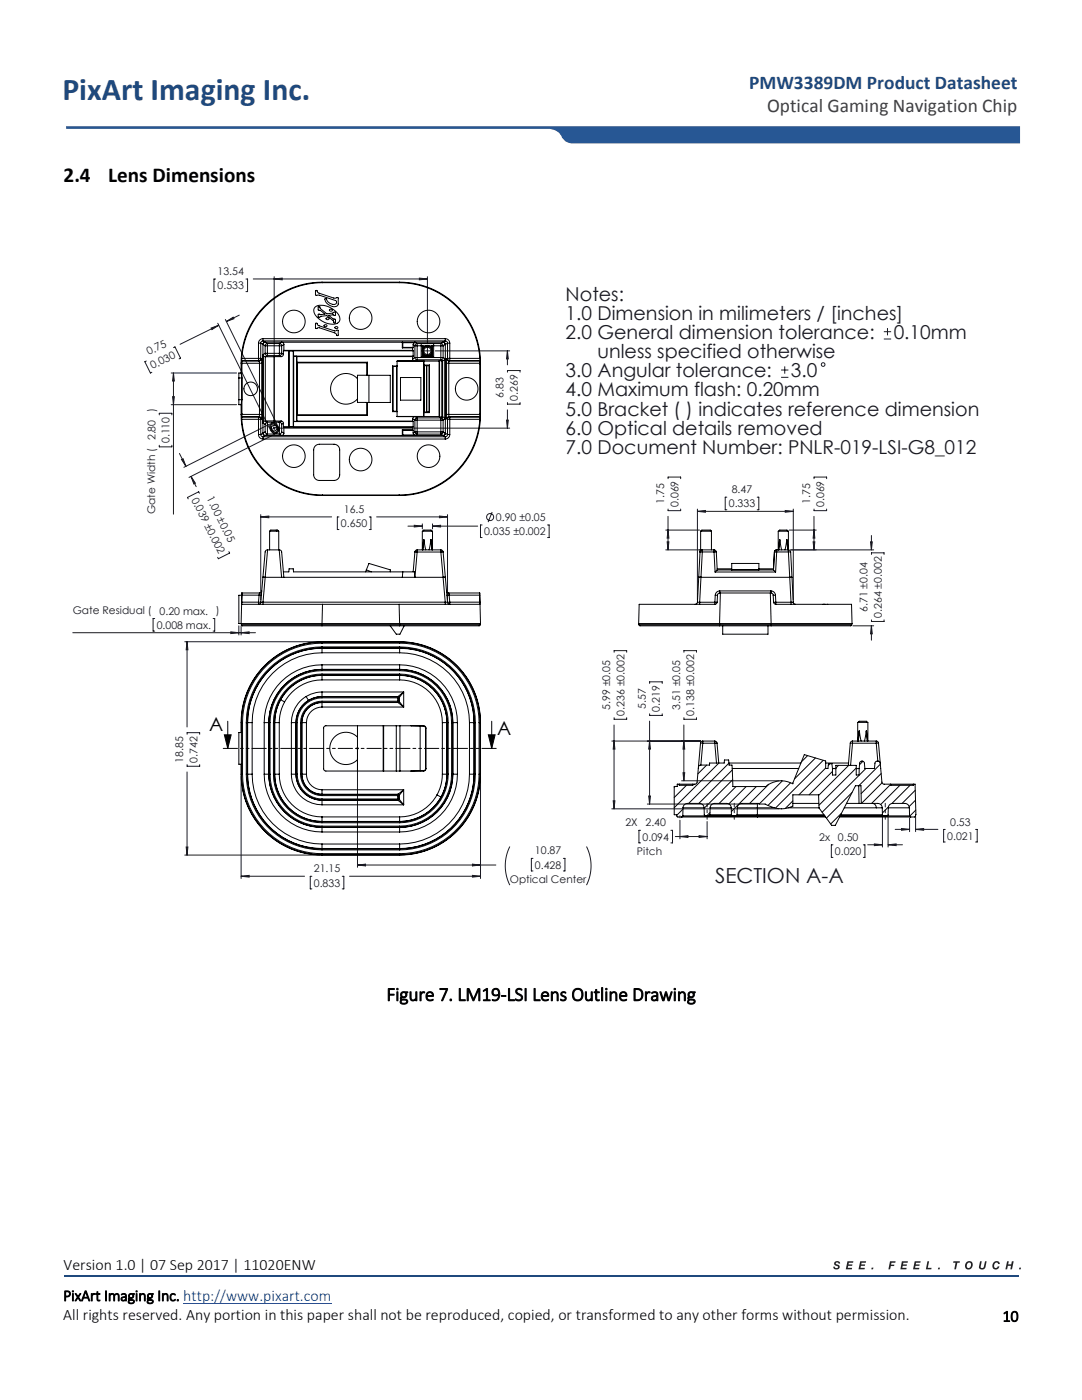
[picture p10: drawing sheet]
<svg xmlns="http://www.w3.org/2000/svg" width="216mm" height="279mm" viewBox="0 0 216 279" stroke-linecap="round" stroke-linejoin="round" font-family="sans-serif">
<g fill="#242021">
<path d="M166.6 251.9l.3-.2a.55 .55 0 0 1 .7 .5h-.3a.25 .25 0 0 0-.2-.3 .25 .25 0 0 0-.3 .2 .25 .25 0 0 0 .3 .3 .53 .53 0 0 1 .4 .7 .53 .53 0 0 1-.8 .2l-.4-.3v-.2h.3a.27 .27 0 0 0 .3 .3 .27 .27 0 0 0 .1-.4l-.4-.2a.43 .43 0 0 1 0-.6z"/>
<path d="M169.1 251.7h1.2l-.1 .3h-.8l-.1 .3h.8l-.1 .3h-.8v.4h.8v.3h-1.2z"/>
<path d="M171.6 251.7h1.2v.3h-.9v.3h.7v.3h-.8l-.1 .4h.9l-.1 .3h-1.2z"/>
<path d="M173.9 253h.4l-.1 .3h-.3z"/>
<path d="M177.6 251.7h1.1l-.1 .3h-.7l-.1 .4h.7l-.1 .3h-.6l-.2 .6h-.3z"/>
<path d="M180 251.7h1.2l-.1 .3h-.8l-.1 .3h.8l-.1 .3h-.8l-.1 .4h.9l-.1 .3h-1.1z"/>
<path d="M182.5 251.7h1.2l-.1 .3h-.8l-.1 .3h.8v.3h-.8l-.1 .4h.9l-.1 .3h-1.2z"/>
<path d="M185.1 251.7h.3l-.3 1.3h.8l-.1 .3h-1.1z"/>
<path d="M187.2 253h.4l-.1 .3h-.4z"/>
<path d="M190.2 251.7h1.3v.3h-.5l-.2 1.3h-.4l.3-1.3h-.5z"/>
<path d="M195.6 251.7h.3l-.2 1a.33 .33 0 0 0 .3 .4 .33 .33 0 0 0 .3-.4l.3-1h.3l-.2 .9a.66 .66 0 0 1-.7 .8 .66 .66 0 0 1-.6-.8z"/>
<path d="M198.4 251.8a.66 .66 0 0 1 .7-.1 .66 .66 0 0 1 .4 .6h-.4a.44 .44 0 0 0-.5-.2 .44 .44 0 0 0-.2 .5 .36 .36 0 0 0 .3 .5 .36 .36 0 0 0 .4-.4h.3a.74 .74 0 0 1-1 .6 .74 .74 0 0 1-.2-1.2z"/>
<path d="M201 251.7h.3l-.1 .6h.6l.1-.6h.4l-.4 1.6h-.3l.1-.7h-.6l-.1 .7h-.4z"/>
<path d="M203.4 253h.3v.3h-.4z"/>
<path d="M192.9 251.8a.78 .78 0 0 1 1.1 .2 .78 .78 0 0 1-.1 1.1 .78 .78 0 0 1-1.2 0 .78 .78 0 0 1 .1-1.1zM193.1 252.1l-.1 .2a.46 .46 0 0 0 .2 .8 .46 .46 0 0 0 .5-.6v-.3a.37 .37 0 0 0-.6-.1z"/>
</g>
<path d="M12.8 254.8h190.5" fill="none" stroke="#1f497d" stroke-width=".36"/>
<path d="M36.6 260.1h29.5" fill="none" stroke="#00f" stroke-width=".2"/>
<path d="M13.2 25.3h190.3v3.3h-89.2a2.83 2.83 0 0 1-2.6-2 3.1 3.1 0 0 0-2.2-.9h-96.3z" fill="#275794"/>
<g fill="none" stroke="#191924" stroke-width=".2">
<path d="M43 55.7h-.3v2.5h.3M49.1 55.7h.3v2.5h-.3M50.5 55.7h34.8M54.7 55.7l1.6-.2v.3zM54.7 55.2v29.8M83.7 55.5l1.6 .2-1.6 .1zM85.3 55.2v13.2M29.2 72.1l-.3 .1 1.1 2.2 .3-.1M34.2 74.4h13M34.4 79.2h.4l-.2 1.6zM34.6 74.4v28.2M34.6 74.4l.2 1.6h-.4z"/>
<path d="M34.6 69.4l.3-.2 1.1 2.3-.3 .1M42.1 65.5l1.5-.6-1.3 .9zM43.4 64.5l10.4 20.9M43.6 64.9l-7.7 3.8M45 63.8l10.3 20.9M45.2 64.2l1.3-.9 .2 .3zM47.7 62.9l-2.5 1.3M84.2 70h2.2M85.3 68.9v2.3M86.9 70h14.8M101.2 70v2.8M101.2 70l.2 1.6h-.3z"/>
<path d="M101.3 74.3v-.3h2.5v.3M155.9 75.3h1.4M155.9 73.8h1.4M156.6 73.1v1.5M176.4 67.7h1.4M176.4 66.2h1.4M177.1 65.5v1.4M31.8 82.8v-.3h2.5v.3M31.8 88.9v.3h2.5v-.3M34.2 80.8h13M35.8 90.5l1.3 2.6M36.2 91.7l.3-.2 .6 1.6z"/>
<path d="M38.1 95.1l1 2M38.1 95.1l.9 1.3-.3 .2zM39.8 98.4l-.2-.3-2.2 1.2 .2 .3M53.8 84.6l-17.1 8.7M54.5 85.4h.4M54.5 85.3l.4 .3M54.7 85.2v.5M54.8 86.7l-17.1 8.6M54.9 85.3l-.4 .3M55.2 85.4h46.5M101.1 83.8h.3l-.2 1.6zM101.2 81.8v3.6"/>
<path d="M101.3 80.3v.4h2.5v-.4M133.3 95.5v-.3h2.5v.3M145 99.2h-.3v2.5h.3M151.1 99.2h.3v2.5h-.3M162.4 95.5v-.3h2.5v.3M45.7 110.1l.1 .3-2.2 1.1-.2-.3M52 103.2l1.6-.2v.3zM52 103.2h14.2M52 102.7v17M67.6 103.2h-.3v2.5h.3M73.7 103.2h.3v2.5h-.3M75.2 103.2h14.1"/>
<path d="M81.4 105h2.9M82.7 104.8l1.6 .2-1.6 .2zM84.3 104.5v1.1M86.3 105l1.6-.2v.4zM86.3 104.5v1.1M86.3 105h9M87.7 103l1.6 .2-1.6 .1zM89.3 102.7v17M96.2 104.8h-.3v2.5h.3M98.2 102.2l-.8 2M109.3 104.8h.3v2.5h-.3M132.8 109.7h6.9"/>
<path d="M132.8 105.8h6.8M133.1 108.1h.4l-.2 1.6zM133.3 103.1v6.6M133.3 105.8l.2 1.6h-.4zM133.3 101.6v.3h2.5v-.3M139.2 102.1l1.6-.2v.3zM139.2 101.6v18.1M139.2 102.1h19.1M156.7 101.9l1.6 .2-1.6 .1zM157.5 105.8h5.4M157.8 109.7h16.5M158.3 101.6v18.1"/>
<path d="M162.2 108.1h.4l-.2 1.6zM162.4 105.8l.2 1.6h-.4zM162.4 103.1v6.6M162.4 101.6v.3h2.5v-.3M173.7 108.1h.4l-.2 1.6zM173.9 106.9v2.8M173.9 110.6v-.3h2.5v.3M14.5 126.3h36.5M30.9 123.4h-.4v2.6h.4M36.9 128.1h26.9M37.3 128.1v17M37.3 128.1l.2 1.6h-.3z"/>
<path d="M42.5 123.4h.3v2.6h-.3M46.1 126.1l1.6 .2-1.6 .1zM47.7 124.9v1.8M48.1 124.9v1.8M48.1 126.3l1.6-.2v.3zM122.5 130.2v-.4h2.5v.4M129.6 136.4v-.3h2.5v.3M136.5 130.2v-.4h2.5v.4M170.2 124.9h4.1M173.9 124.9v2.9M173.9 124.9l.2 1.6h-.4zM173.9 123.7v.3h2.5v-.3"/>
<path d="M37.3 154.1v16.5M37.3 146.5v-.3h2.5v.3M37.3 152.6v.3h2.5v-.3M48.1 155v20.3M71.1 149.4h.5M71.2 149.2l.3 .3M71.3 149.1v.5M71.3 149.8v23.3M71.5 149.2l-.3 .3M95.9 155v20.3M122.1 147.9h17.7M122.4 159.8h.3l-.2 1.6z"/>
<path d="M122.5 144.7v16.7M122.5 147.9l.2 1.6h-.3zM122.5 143.2v.3h2.5v-.3M129.4 158.9h.4l-.2 1.6zM129.6 143.9v16.6M129.6 147.9l.2 1.6h-.4zM129.6 142.5v.3h2.5v-.3M136 155.8h19.4M136.3 154.2h.3l-.1 1.6zM136.5 144.7v11.1M136.5 147.9l.1 1.6h-.3zM136.5 143.2v.3h2.5v-.3"/>
<path d="M36.9 170.6h26.9M37.2 169h.3l-.2 1.6zM48.1 174.9h12.7M48.1 174.9l1.6-.2v.3zM62.2 174.9h-.3v2.5h.3M68.3 174.9h.3v2.5h-.3M69.7 174.9h26.2M71.3 172.6h27.6M71.3 172.6l1.6-.1v.3zM94.3 174.7l1.6 .2-1.6 .1zM94.3 172.5l1.6 .1-1.6 .2zM101.7 168.9a8.6 8.6 0 0 0 0 7.7"/>
<path d="M106.3 171.3h-.3v2.5h.3M112.4 171.3h.3v2.5h-.3M117 168.9a8.6 8.6 0 0 1 0 7.7M122.1 161.4h33.3M127.8 165.7h-.3v2.5h.3M129.2 160.5h21.8M133.9 165.7h.3v2.5h-.3M134.7 167h6.4M135.7 167l1.6-.2v.3zM135.7 163.7v3.7M139.5 166.8l1.6 .2-1.6 .1zM141.1 164v3.4"/>
<path d="M166.2 168.6h-.3v2.5h.3M172.3 168.6h.3v2.5h-.3M173.1 168.6h3M174.5 168.4l1.6 .2-1.6 .2zM176.1 163.1v5.9M177.2 168.6h2.9M177.2 163.1v5.9M177.2 168.6l1.6-.2v.4zM178.6 165.5h2.9M179.9 165.3l1.6 .2-1.6 .2zM181.5 163.3v2.7M182.7 165.5l1.6-.2v.4z"/>
<path d="M182.7 165.5h4.4M182.7 163v3M188.6 165.5h-.3v2.5h.3M194.7 165.5h.3v2.5h-.3"/>
<circle cx="164.2" cy="72.8" r=".36"/>
<circle cx="97.8" cy="103.2" r=".7"/>
</g>
<path d="M44.8 146.7h1.3l-.7 2.7zM45.4 143.9v5.5M97.4 146.7h1.4l-.7 2.7zM98.1 143.9v5.5" fill="none" stroke="#000" stroke-width=".2"/>
<path d="M44.5 149.4h54.5" fill="none" stroke="#000" stroke-width=".2" stroke-dasharray="2.9 .6 .6 .6 .6 .6"/>
<path d="M141.1 163.5v-3.2M146.5 163.5v-3.2M176.6 160.3v3.2" fill="none" stroke="#191924" stroke-width=".2" stroke-dasharray="6.9 .6 .6 .6" stroke-dashoffset="6.1"/>
<path d="M54.2 84.4l1 2.1" fill="none" stroke="#191924" stroke-width=".2" stroke-dasharray="6.9 .6 .6 .6" stroke-dashoffset="6.6"/>
<path d="M54 85.8l1.5-.7M135.7 162.8v.4" fill="none" stroke="#191924" stroke-width=".2" stroke-dasharray="6.9 .6 .6 .6"/>
<path d="M44.8 146.7h1.3l-.7 2.7zM97.4 146.7h1.4l-.7 2.7z" fill="#000"/>
<g fill="#191924">
<path d="M54.7 55.7l1.6-.2v.3zM83.7 55.5l1.6 .2-1.6 .1zM135.7 166.9l1.6-.1v.3zM139.5 166.8l1.6 .1-1.6 .2z"/>
<path d="M42.1 65.5l1.5-.6-1.3 .9zM45.2 64.2l1.3-.9 .2 .3z"/>
<path d="M101.1 83.8h.3l-.2 1.6zM101.2 70l.2 1.6h-.3z"/>
<path d="M36.2 91.7l.3-.2 .6 1.6zM38.1 95.1l.9 1.3-.3 .2z"/>
<path d="M48.1 126.3l1.6-.2v.3zM46.1 126.1l1.6 .2-1.6 .1z"/>
<path d="M94.3 174.7l1.6 .2-1.6 .1zM48.1 174.9l1.6-.2v.3z"/>
<path d="M52 103.2l1.6-.2v.3zM87.7 103l1.6 .2-1.6 .1zM179.9 165.3l1.6 .2-1.6 .2zM182.7 165.5l1.6-.2v.4z"/>
<path d="M139.2 102.1l1.6-.2v.3zM156.7 101.9l1.6 .2-1.6 .1z"/>
<path d="M173.9 124.9l.2 1.6h-.4zM173.7 108.1h.4l-.2 1.6z"/>
<path d="M37.3 128.1l.2 1.6h-.3zM37.2 169h.3l-.2 1.6zM34.6 74.4l.2 1.6h-.4zM34.4 79.2h.4l-.2 1.6zM136.5 147.9l.1 1.6h-.3zM136.3 154.2h.3l-.1 1.6zM122.5 147.9l.2 1.6h-.3zM122.4 159.8h.3l-.2 1.6zM129.6 147.9l.2 1.6h-.4zM129.4 158.9h.4l-.2 1.6z"/>
<path d="M133.3 105.8l.2 1.6h-.4zM133.1 108.1h.4l-.2 1.6zM162.4 105.8l.2 1.6h-.4zM162.2 108.1h.4l-.2 1.6z"/>
<path d="M174.5 168.4l1.6 .2-1.6 .2zM177.2 168.6l1.6-.2v.4z"/>
<path d="M82.7 104.8l1.6 .2-1.6 .2zM86.3 105l1.6-.2v.4z"/>
</g>
<g fill="none" stroke="#000" stroke-width=".2">
<path d="M63 58h.3l.1 .3 .3 .2 2.9 1 .8-.1 .1 1.3a.92 .92 0 0 1-1.5 .3 1.63 1.63 0 0 1-1.2-1.4h.3a1.48 1.48 0 0 0 1.9 1.1l.1-.1a.38 .38 0 0 0-.1-.6l-3.3-1.1h-.7zM64.3 56.3a16.1 16.1 0 0 0-16.2 16.2M64.3 56.3l.1 .1M64.3 56.3h15.4M64.4 56.4a16.1 16.1 0 0 0-16.2 15.1M64.4 56.4h15.2M79.6 56.4a16.1 16.1 0 0 1 16.1 15.1M79.7 56.3a16.1 16.1 0 0 1 16.2 16.2M79.7 56.3l-.1 .1M47.7 75.4h.6M47.7 79.8h.6M48.1 74.4h-.4v6.4h.4"/>
<path d="M48.1 72.5v1.9M48.1 72.5l.2 .1M48.1 74.4l.2 1M48.2 72h3.4M48.2 72h.1M48.2 71.5v.5M48.2 71.5h3.4M48.3 79.8l-.2 1M48.3 75.4v4.4M48.3 72v.5M48.3 72h3.4M48.3 72.6v10"/>
<path d="M48.3 72.5v.1M48.3 72.5h3.5M51.6 71.5v.5M51.6 68.5h.4M51.6 71.5h.4M51.6 72h.1M51.6 68.5v3M51.7 72l.1 .5M51.8 72.5h.4M51.8 72.5v10.2M52 71.5l-.1 .3-.3 .2M52 68.5l.9 .5"/>
<path d="M52 71.5l.2 .1M52 68.5v3M52.2 71.6v.9M52.2 71.6l-.2 .3-.3 .1M52.2 72.5v10.2M52.5 68.7h.1M52.5 68.7v17.8M52.5 68l-.3 .2-.2 .3M52.5 67.6v.4M52.5 67.6a.9 .9 0 0 0-.9 .9M52.5 68l.9 .6M52.5 68h36.3"/>
<path d="M52.5 67.6h36.3M52.9 69h.5M52.9 70.5h.5M52.9 70.5l.1 .3 .4 .2M52.9 70.5l-.4 .3 .1 .3 .3 .1M52.9 69v1.5M52.9 68.3h.1M52.9 68.3l-.3 .1-.1 .3M52.9 68.3h35.5M52.9 71.2h.1M52.9 71.2v12.8M53.4 68.6v.4"/>
<path d="M53.4 68.6l-.4 .1-.1 .3M53.4 70.5v.5M53.4 68.6h2.3M53.4 69h2.3M53.4 70.5h2.3M53.4 69v1.5M53.4 71h2.3M53.4 71l-.4 .2M54.7 71.2v12.8M55.7 68.6v.4M55.7 68.6l.4 .1 .1 .3M55.7 69h.5"/>
<path d="M55.7 70.5h.5M55.7 70.5v.5M55.7 68.6l.6-.3 .3 .2v.2M55.7 69v1.5M55.7 71l.4 .2M56.1 71.2h-3.1M56.2 70.5l-.1 .3-.4 .2M56.2 69v1.5M56.2 70.5l.3 .2M56.5 70.7l-.1 .3-.3 .2M56.5 70v.7M56.5 70h1.1"/>
<path d="M56.6 68.7l-.4 .3M56.6 69.9l-.1 .1M56.6 68.7v1.2M56.6 69.9h25.7M57.6 70l.1 .1M57.6 70v15.2M57.7 70.1h.8M57.7 70.1v15M58.5 70.1v15M58.6 70h23.8M58.6 70l-.1 .1M58.6 71.1v13"/>
<path d="M58.6 70v1.1M58.6 71.1h23.8M59.2 71.2h23.1M59.2 71.2v12.9M59.2 71.2v12.8M59.4 72.4v10.4M59.4 72.4h13.8M62.9 61.3a3.6 3.6 0 0 1 4.3 1.1 1.26 1.26 0 0 1 .1 2.1 3.8 3.8 0 0 1-4.7-2.5zM63 64.5h.3v.3l.4 .2 3 1 .7-.1 .1 1h-.3l-.1-.3-.3-.2-3.1-1-.7 .1zM63.5 61.2h.3l.1 .4 1.3 1 1.7-.3v.6l-.4-.1-.9 .1 .9 .8h.4v.7h-.3l-.1-.4-1.3-1-1.7 .3 .1-.6 .3 .1 .9-.1-.8-.7-.5-.1zM65.1 63.5a.29 .29 0 0 1 .4-.1 .29 .29 0 0 1 .1 .3 .3 .3 0 0 1-.3 .1 .3 .3 0 0 1-.2-.3zM65.8 61.8a.29 .29 0 0 1 .3-.1 .29 .29 0 0 1 .2 .3 .3 .3 0 0 1-.3 .1 .3 .3 0 0 1-.3-.3z"/>
<path d="M71.3 75.6a3.1 3.1 0 0 0-4.4-.2 3.1 3.1 0 0 0 0 4.4 3.1 3.1 0 0 0 4.4-.2M71.3 74.9h6.6v5.4h-6.6zM73.2 74.9h.1M73.2 72.4v2.5M73.3 72.3v2.6M73.3 72.3h-14.1l.2 .1M73.3 72.3l-.1 .1M73.6 74.9v5.4M78.3 73.1h.9h-.1M78.3 73.1h.1M78.3 73.1v9.1M78.4 73.1h.7"/>
<path d="M78.4 73.1v9M79.1 73.1v9M79.9 75.3h4.1v4.6h-4.1zM80.3 69.4h2M80.4 68.4l-.1-.1v1.1M80.4 68.4v.9M80.4 69.3l-.1 .1M80.4 68.4h2.3M80.4 69.3h2M82.3 71.6l.1 .3 .3 .2 .5-.3M82.3 69.4v.5M82.3 71.2v.4"/>
<path d="M82.3 69.9l.1 .1M82.4 68.8l.4 .2M82.4 71.1l-.1 .1M82.4 68.8v.5M82.4 70v1.1M82.4 69.3l-.1 .1M82.7 68.4l-.3 .4M82.7 68.4l.1-.1 .4 .3M82.8 69h.4M82.8 71.4h.4M82.8 71.4l.1 .3 .3 .1M82.8 69v2.4"/>
<path d="M82.8 71.4l-.5 .2M83.2 68.6v.4M83.2 68.6l-.3 .1-.1 .3M83.2 71.4v.4M83.2 68.6h4.8M83.2 69h.8M83.2 71.4h4.8M83.2 69v2.4M83.2 71.8h4.8M84 68.6v.4M84 69v2.2h2.5v-2.2M84.3 69.1l.2 .2"/>
<path d="M84.3 69.1v.8M84.3 70.2v.8M84.3 71h.1M84.3 69v.1M84.3 69l.3 .3M84.3 69h.8M84.3 71h.8M84.5 70.7l-.2 .3M84.6 72.1v11h-5.4M84.6 72.1h-.1M84.6 70.8l-.3 .2M84.7 73h.4"/>
<path d="M84.7 73v9.3M85.1 73h.1M85.1 73v9.2M85.2 73v9.2M85.4 69h.8M85.4 71h.8M85.6 73h-.4M85.6 73v9.3M85.7 72.9h-1.1l.1 .1M85.7 72.9l-.1 .1M85.7 72.9v9.4M86 70.8l.2 .2"/>
<path d="M86 70.7l.3 .3M86.2 69l-.2 .3M86.2 69l.1 .1M86.3 69.1v.8M86.3 70.2v.8M86.3 69.1l-.3 .2M86.3 71h-.1M86.5 68.6v.4M86.5 69h1.5M87.6 72.1h-8.4v11h8.4M87.6 72.1v11M87.7 72l-.1 .1"/>
<path d="M87.7 72v11.2M88 68.6l.3 .1 .1 .3M88 69h.4M88 68.6v.4M88 71.4h.4M88 71.4v.4M88 69v2.4M88 71.8l.3 .2M88.2 72h-.5M88.2 72h.1M88.2 72v11.2M88.3 72h.1"/>
<path d="M88.3 72v11.2M88.4 68.3l.3 .1 .2 .3M88.4 68.3h.1M88.4 71.4l-.1 .3-.3 .1M88.4 69v2.4M88.4 71.4l.4 .2M88.8 71.6l-.2 .3-.3 .1M88.8 71.6v12M88.8 68l.4 .2 .1 .3M88.8 67.6v.4M88.8 67.6a.9 .9 0 0 1 .9 .9M88.8 68l-.8 .6"/>
<path d="M88.9 68.7l-.5 .3M88.9 68.7h.1M88.9 68.7v17.8M89.1 72.5h.4M89.1 72.5v10.2M89.2 71.6l-.1 .9M89.2 71.6l.1 .3 .3 .1M89.3 71.5l.1 .3 .3 .2M89.3 68.5h.4M89.3 71.5h.4M89.3 68.5l-.4 .2M89.3 68.5v3"/>
<path d="M89.3 71.5l-.1 .1M89.5 72.5v10.2M89.5 72.5h6.2M89.6 72l-.1 .5M89.6 72h6.1M89.7 71.5v.5M89.7 72h6.1M89.7 72h-.1M89.7 71.5h6M89.7 68.5v3M95.7 72.5v.1M95.7 72.6v10"/>
<path d="M95.7 72v.5M95.7 71.5l.1 .5M95.8 72h-.1M95.9 72.5v10.2M95.9 72.5l-.2 .1M48.1 82.7a16.1 16.1 0 0 0 16.2 16.2M48.1 80.8v1.9M48.2 83.2v.5M48.2 83.2h3.4M48.2 83.7a16.1 16.1 0 0 0 16.2 15.1M48.2 83.7h3.4M48.3 83.2h3.4"/>
<path d="M48.3 83.2h-.1M48.3 82.6l-.2 .1M48.3 82.6v.1M48.3 82.7v.5M48.3 82.7h3.5M51.6 83.2l.3 .2 .1 .3M51.6 83.2v.5M51.6 83.7h.4M51.6 86.7a.9 .9 0 0 0 .9 .9M51.6 86.7h.4M51.6 83.7v3M51.7 83.2l.3 .1 .2 .3"/>
<path d="M51.7 83.2h-.1M51.8 82.7h.4M51.8 82.7l-.1 .5M52 86.7l.2 .3 .3 .2M52 83.7v3M52.2 83.6l-.2 .1M52.2 82.7v.9M52.5 86.5l.1 .3 .3 .1M52.5 86.5h.1M52.5 87.2v.4M52.5 87.2h36.3M52.5 87.6h36.3"/>
<path d="M52.9 86.2l.2 .3 .3 .1M52.9 84.7v1.5M52.9 86.2l-.9 .5M52.9 86.9h35.5M52.9 86.9h.1M52.9 84l-.3 .1-.1 .3 .4 .3M53 84h-.1M53 84l.4 .3M53 84h3.1M53.4 84.3l-.3 .1-.2 .3M53.4 86.6h.1M53.4 84.3v2.3"/>
<path d="M53.4 84.3h.1M53.4 84.3h2.3M53.4 86.6h2.3M53.4 86.6l-.9 .6M54.1 84.5a1.02 1.02 0 0 1 1.5 1 .85 .85 0 0 1-.6 1.1 .85 .85 0 0 1-1-.8 1.07 1.07 0 0 1 .1-1.3zM54.2 84.7a.9 .9 0 0 1 1.2 .9v.3a.49 .49 0 0 1-.9 .3l-.4-.8zM55.7 84.3h.1M55.7 84.3l.4 .1 .1 .3M55.7 86.6h.1M55.7 84.3v2.3M56.1 84l.3 .2 .1 .3M56.1 84l-.4 .3"/>
<path d="M56.2 86.2l-.1 .3-.4 .1M56.2 84.7v1.5M56.2 86.2l.4 .3M56.5 84.5l-.3 .2M56.5 84.5v.7M56.5 85.2l.1 .1M56.5 85.2h1.1M56.6 86.5l-.1 .3-.2 .1-.6-.3M56.6 85.3v1.2M56.6 85.3h25.7M57.7 85.1l-.1 .1M57.7 85.1h.8"/>
<path d="M58.5 85.1l.1 .1M58.6 84.1v1.1M58.6 85.2h23.8M58.6 84.1h23.8M58.6 84.1h.1M58.6 84.1h.6M59.2 84v.1M59.2 84h23.1M59.4 82.8l-.2 .1h14.1M59.4 82.8h13.8M62.9 89l.8-.3h3a1.13 1.13 0 0 1 1.1 1.1v5a1.13 1.13 0 0 1-1.1 1.1h-3a1.13 1.13 0 0 1-1.1-1.1v-5zM64.3 98.9h15.4"/>
<path d="M64.4 98.8l-.1 .1M64.4 98.8h15.2M73.1 80.3h.1M73.2 80.3v2.5M73.2 82.8l.1 .1M73.3 80.3v2.6M78.4 82.1l-.1 .1M78.4 82.1h.7M79.1 82.1l.1 .1h-.9M79.6 98.8l.1 .1M80.3 85.8v1.1l.1-.1M80.3 85.8l.1 .1"/>
<path d="M80.3 85.8h2M80.4 85.9v.9M80.4 85.9h2M80.4 86.8h2.3M82.3 83.6l.5 .3M82.3 83.6v.4M82.3 85.3v.5M82.3 85.8l.1 .1M82.3 84l.1 .1M82.4 86.4l.3 .4M82.4 84.1v1.1M82.4 85.9v.5"/>
<path d="M82.4 85.2l-.1 .1M82.8 83.9h.4M82.8 86.2h.4M82.8 86.2l.1 .3 .3 .1M82.8 83.9v2.3M82.8 86.2l-.4 .2M83.2 83.4v.5M83.2 83.4l-.3 .1-.1 .4M83.2 86.2v.4M83.2 83.4l-.5-.3-.3 .2-.1 .3M83.2 86.6l-.4 .3-.1-.1M83.2 83.9v2.3"/>
<path d="M83.2 83.4h4.8M83.2 83.9h4.8M83.2 86.2h4.8M83.2 86.6h4.8M84.7 82.3h-.1h1.1M85.1 82.2l-.4 .1M85.1 82.2h.1M85.2 82.2l.4 .1M85.6 82.3h.1M87.6 83.1l.1 .1M87.7 83.2h.5M88 83.9h.4"/>
<path d="M88 83.4v.5M88 83.4l.3 .1 .1 .4M88 86.2h.4M88 86.2v.4M88 83.9v2.3M88 86.6l.8 .6M88.2 83.2h.1M88.3 83.2h.1M88.3 83.2l-.3 .2M88.3 83.2l.3 .2 .2 .2M88.4 86.9h.1M88.4 86.2l-.1 .3-.3 .1"/>
<path d="M88.4 83.9v2.3M88.4 86.2l.9 .5M88.8 83.6l-.4 .3M88.8 87.2v.4M88.9 86.5l-.2 .3-.3 .1M88.9 86.5h.1M89.1 82.7l.1 .9M89.1 82.7h.4M89.2 83.6l.1 .1M89.3 86.7l-.1 .3-.4 .2M89.3 83.7h.4M89.3 86.7h.4"/>
<path d="M89.3 83.7v3M89.5 82.7l.1 .5M89.5 82.7h6.2M89.6 83.2l-.3 .1-.1 .3M89.6 83.2h6.1M89.6 83.2h.1M89.7 83.2l-.3 .2-.1 .3M89.7 83.2v.5M89.7 86.7a.9 .9 0 0 1-.9 .9M89.7 83.2h6.1M89.7 83.7h6M89.7 83.7v3"/>
<path d="M95.7 82.7v.5M95.7 82.6l.2 .1M95.7 82.6v.1M95.7 83.2h.1M95.7 83.7a16.1 16.1 0 0 1-16.1 15.1M95.8 83.2l-.1 .5M95.9 82.7a16.1 16.1 0 0 1-16.2 16.2M48.3 118.3h3.5M48.3 118.3l-.2 6.1M48.3 118.3v.5M51.7 118.8h.5M51.7 118.8h-4v5.6h.4"/>
<path d="M51.7 118.8l-.1 1.4M51.8 118.3l-.1 .5M52.2 117.9l-.1 .3-.3 .1M52.5 115.2h.4M52.9 115.2h.1M52.9 115.2h35.5M53.4 109.7h.1M53.4 109.7l-.3 .2-.2 .3-.9 10M53.4 109.7l-.9 10.5M53.4 109.7h2.3M53.8 106h1.8M55.6 106l-.2-.2h-.6a.98 .98 0 0 0-1 .2v3.7"/>
<path d="M55.6 106v3.7M55.7 109.7l.4 .2 .1 .3 .4 5M55.7 109.7l.5 5.5M72.9 114.1l.7-1.7 4.3 1.3v.4M73.1 113.7l1 .4M80.4 114.1l-.1 1.1M82.8 110.2h.4M82.8 110.2l-.4 3.9M83.2 110.2l-.4 5-.1-1.1h-24.1l-.1-.6h-.8l-.1 .6h-1.1M83.2 109.7v.5M83.2 109.7l-.3 .2-.1 .3M83.2 109.7h4.8"/>
<path d="M83.2 110.2h4.8M84.3 109.7v-3.7h2v3.7M84.3 106l.3-.2h1.4l.2 .2M84.6 107.7l.4 2M84.6 107.7l-.3 2M84.6 107.7l-.2 2M86 107.7l.2 2M86 107.7l-.4 2M88 109.7v.5M88 109.7l.3 .2 .1 .3M88 110.2l.8 10M88.4 115.2h.1"/>
<path d="M88.4 115.2h.5zM88.4 110.2h-.4M88.4 110.2l.9 10M89.1 117.9l.1 .3 .3 .1M89.5 118.3l.1 .5M89.5 118.3h6.2M89.6 118.8h-.4M89.6 118.8l.1 1.4M89.6 118.8h6.1M95.7 118.3v.5M95.7 118.3l.2 6.1h-16.2M95.7 118.8l.1 1.4"/>
<path d="M139.4 115.2h.5M139.4 115.2h.1M139.7 109.7l-.5 10.5M139.7 109.7h.1M139.7 109.7l.1 .2M139.7 109.7h2.8M139.8 106v3.7M139.8 106h2.2M139.8 109.9a.21 .21 0 0 1 .3 0 .21 .21 0 0 1 0 .3 .21 .21 0 0 1-.3-.1l-.1 .1zM139.9 115.2h18.1M139.9 115.2h-.5M140 105.8l-.2 .2"/>
<path d="M140.1 105.8h.9a.76 .76 0 0 1 1 .2M140.1 110.2h2.4M140.1 110.2l-.5 10M142 106v3.7M142.5 110.2h.4M142.5 109.7v.5M142.5 109.7l.3 .2 .1 .3M142.5 110.2l.2 4M142.7 114.2h12.1M142.7 118.8l-.1 1.4M142.9 110.2l.2 3.5M143.1 113.5h2.9"/>
<path d="M143.1 113.7l-.4 .5M143.1 113.7h11.2M143.2 118.8h-.5M143.2 118.8l-.1 1.4M143.6 118.3l-.3 .1-.1 .4M143.6 117.9a.9 .9 0 0 0-.9 .9M143.6 117.9v.4M143.6 118.3h10.2M143.6 117.9h10.2M143.7 118.3l-.1 6.1M146 113.7v-1.3h5.4v1.3M151.4 113.5h.1"/>
<path d="M151.4 113.5h2.9M153.7 118.3l.2 6.1M153.8 118.3l.4 .2 .1 .3M153.8 117.9a.9 .9 0 0 1 .9 .9M153.8 117.9v.4M154.3 118.8h.4M154.3 118.8l.1 1.4M154.3 113.7l.5 .5M154.5 110.2h.1M154.5 110.2l-.2 3.5M154.7 118.8l.1 1.4M155 109.7h.1"/>
<path d="M155 110.2h-.5M155 109.7v.5M155 109.7l-.3 .2-.2 .3M155 109.7h2.3M155 110.2h2.3M155 110.2l-.2 4M155.3 109.7v-3.7h2v3.7M155.4 106l.2-.2h1.4l.2 .2M155.6 107.7l.4 2M155.6 107.7l-.3 2M155.6 107.7l-.2 2M157 107.7l.3 2"/>
<path d="M157 107.7l-.4 2M157 107.7l.2 2M157.3 110.2h.5M157.3 109.7v.5M157.3 109.7l.3 .2 .2 .3M157.3 110.2l.3 5M157.6 115.2h.4M157.6 115.2l.2 5M157.8 110.2l.2 5M158 115.2l.3 5M48.1 124.4h16.2M48.2 124.7l.2 .2h15.9"/>
<path d="M48.2 124.7h16.1M48.2 124.4v.3M51.6 120.2h-3.4v.4h16.2M51.6 120.2v.4l.3-.1 .1-.3M51.6 120.2h.4M52.5 120.2h-.5M52.5 120.2v.4M52.5 120.2h36.3M52.8 132.8a16.1 16.1 0 0 1 11.5-4.7h15.4a16.1 16.1 0 0 1 16.2 16.1v10.3a16.1 16.1 0 0 1-16.2 16.1h-15.4a16.1 16.1 0 0 1-16.2-16.1v-2h-.4v-6.3h.4a16.8 16.8 0 0 1 4.7-13.4zM56 139.6l-.9 2.3-.3 2.3M56 139.6l.8 .5M61.1 139a6.1 6.1 0 0 0-3 5.2"/>
<path d="M61.1 139l.4 .8M61.5 139.8a5.2 5.2 0 0 0-2.5 4.4M64.3 124.7v.2M64.3 124.4v.3M64.3 124.4h15.4M64.3 124.7h15.4M64.3 124.9h15.4M64.3 128.4a15.9 15.9 0 0 0-15.9 15.8M64.3 128.1a16.1 16.1 0 0 0-16.1 16.1M64.3 128.1v.3M64.3 129.1a15.1 15.1 0 0 0-15.2 15.1M64.3 129.1v.2"/>
<path d="M64.3 129.3a14.9 14.9 0 0 0-14.9 14.9M64.3 129.4a14.8 14.8 0 0 0-14.9 14.8M64.3 133.6a10.6 10.6 0 0 0-10.7 10.6M64.3 133.6a10.6 10.6 0 0 0-10.6 10.6M64.3 133.8a10.4 10.4 0 0 0-10.4 10.4M64.3 133.6v.2M64.3 134.5a9.7 9.7 0 0 0-9.7 9.7M64.3 134.5v.2M64.3 134.7a9.5 9.5 0 0 0-9.5 9.5M64.3 134.8a9.4 9.4 0 0 0-8.3 4.8M64.3 139a5.3 5.3 0 0 0-2.8 .8M64.3 139a5.2 5.2 0 0 0-5.2 5.2"/>
<path d="M64.3 139v.3M64.3 139.3a5 5 0 0 0-5 4.9M64.3 139.9a4.3 4.3 0 0 0-4.3 4.3M64.3 139.9v.3M64.3 129.4v.9M64.3 130.3a13.9 13.9 0 0 0-14 13.9M64.3 132.7a11.5 11.5 0 0 0-11.6 11.5M64.3 132.7v.9M64.3 134.8v.9M64.3 135.7a8.5 8.5 0 0 0-7.5 4.4M64.3 138.1a6.2 6.2 0 0 0-3.2 .9M64.3 138.1v.9"/>
<path d="M64.3 129.3v.1M64.3 133.6h.1M64.3 134.7v.1M64.3 139h.1M64.3 129.1h15.4M64.3 129.3h15.4M64.3 128.4h15.4M64.3 128.1h15.4M64.3 139.3h15M64.3 133.8h15.4M64.3 133.6h15.4M64.3 139.9h15"/>
<path d="M64.3 134.5h15.4M64.3 134.7h15.4M64.3 134.8h15.4M64.3 132.7h15.4M64.3 130.3h15.4M64.3 138.1h16.3M64.3 135.7h15.4M64.4 120.6l-.1 3.8M64.4 120.6h15.2M77.9 124.9l1.2 1.7h.7l.9-1.7M79.3 139v.3M79.3 139.9v.3"/>
<path d="M79.3 139.9h.3M79.3 139.3h.3M79.3 139l.3 .3M79.3 139.3v.6M79.4 139l.2 .2M79.4 139h-15.1M79.4 139h-.1M79.4 139h.1M79.6 139.9l-.3 .3M79.6 139.3v.6M79.6 139.9v.1M79.6 120.6l.1 3.8"/>
<path d="M79.6 140l-.2 .2M79.6 139.2v.1M79.6 140h.1M79.6 140l1 1.1M79.6 139.2v.8M79.6 139.2h.1M79.7 124.7h16.1M79.7 124.7v.2M79.7 124.4v.3M79.7 128.1a16.1 16.1 0 0 1 16.1 16.1M79.7 128.4a15.9 15.9 0 0 1 15.9 15.8M79.7 128.1v.3"/>
<path d="M79.7 129.4a14.8 14.8 0 0 1 14.9 14.8M79.7 129.3a14.9 14.9 0 0 1 14.9 14.9M79.7 129.1v.2M79.7 129.1a15.1 15.1 0 0 1 15.1 15.1M79.7 133.8a10.4 10.4 0 0 1 10.4 10.4M79.7 133.6v.2M79.7 133.6a10.6 10.6 0 0 1 10.6 10.6M79.7 133.6a10.6 10.6 0 0 1 10.7 10.6M79.7 134.8a9.4 9.4 0 0 1 9.5 9.4M79.7 134.7a9.5 9.5 0 0 1 9.5 9.5M79.7 134.5a9.7 9.7 0 0 1 9.7 9.7M79.7 134.5v.2"/>
<path d="M79.7 130.3a13.9 13.9 0 0 1 14 13.9M79.7 129.4v.9M79.7 132.7v.9M79.7 132.7a11.5 11.5 0 0 1 11.6 11.5M79.7 135.7a8.5 8.5 0 0 1 8.6 8.5M79.7 134.8v.9M79.7 129.3v.1M79.7 133.6h.1M79.7 134.7v.1M80.6 138.1l-1.2 .9M80.6 138.1l-1 1.1M80.6 138.1v3"/>
<path d="M88.8 120.2v.4M88.8 120.2h.5M89.7 120.2v.4l-.3-.1-.1-.3M89.7 120.2h-.4M89.7 120.2h6.1M95.8 120.2l-.1 .4h-16.1M95.8 124.7l-.2 .2h-15.9M95.8 124.4v.3M127.5 124.7h16.1M127.5 124.7l.2 .2h15.9M127.5 124.4v.3M139.2 120.2l-.2 .3-.3 .1"/>
<path d="M139.2 120.2h.4M139.6 120.2v.4M139.6 120.2h3M142.6 120.6h-15.1l-.1 3.8h16.2M142.6 120.2v.4M143.1 120.2l-.1 .3-.4 .1M143.1 120.2h-.5M143.6 124.7v.2M143.6 124.4h10.3M143.6 124.7h10.3M143.6 124.9h10.3M143.6 124.4v.3"/>
<path d="M144.2 124.9v1.7h9v-1.7M153.9 124.7h16.1M153.9 124.7v.2M153.9 124.4v.3M154.4 120.2l.1 .3 .3 .1M154.4 120.2h.4M154.8 120.6h15.1l.1 3.8h-16.1M154.8 120.2v.4M154.8 120.2h3M157.8 120.2v.4M158.3 120.2h-.5M158.3 120.2l.1 .3 .3 .1"/>
<path d="M164.2 120.6h.4M165.1 120.6h.1M170 124.7l-.3 .2h-15.8M170 124.4v.3M48.2 144.2h.2M48.2 154.5a16.1 16.1 0 0 0 16.1 16.1M48.2 154.5h.2M48.2 144.2v10.3M48.4 154.5a15.9 15.9 0 0 0 15.9 15.9M48.4 144.2v10.3M49.1 144.2h.3M49.1 154.5a15.1 15.1 0 0 0 15.2 15.1"/>
<path d="M49.1 154.5h.3M49.1 144.2v10.3M49.4 154.5a14.9 14.9 0 0 0 14.9 14.9M49.4 154.5h.1M49.4 144.2h.1M49.4 144.2v10.3M49.4 154.5a14.8 14.8 0 0 0 14.9 14.8M49.4 144.2h.9M49.4 154.5h.9M50.3 154.5a13.9 13.9 0 0 0 14 13.9M50.3 144.2v10.3M52.7 144.2h.9"/>
<path d="M52.7 154.5a11.5 11.5 0 0 0 11.6 11.5M52.7 154.5h.9M52.7 144.2v10.3M53.6 154.5a10.6 10.6 0 0 0 10.7 10.6M53.6 154.5h.1M53.6 144.2h.1M53.6 144.2v10.3M53.7 144.2h.2M53.7 154.5a10.6 10.6 0 0 0 10.6 10.6M53.7 154.5h.2M53.7 144.2v10.3M53.9 154.5a10.4 10.4 0 0 0 10.4 10.4"/>
<path d="M53.9 144.2v10.3M54.6 144.2h.2M54.6 154.5a9.7 9.7 0 0 0 9.7 9.7M54.6 154.5h.2M54.6 144.2v10.3M54.8 154.5a9.5 9.5 0 0 0 9.5 9.5M54.8 154.5h.1M54.8 144.2h.1M54.8 144.2v10.3M54.8 154.5a9.4 9.4 0 0 0 9.5 9.4M54.8 154.5h.9M54.8 144.2h.9"/>
<path d="M55.7 154.5a8.5 8.5 0 0 0 8.6 8.5M55.7 144.2v10.3M56.8 140.1l-.8 2-.3 2.1M58.1 144.2h.9M58.1 154.5a6.1 6.1 0 0 0 6.2 6.1M58.1 154.5h.9M58.1 144.2v10.3M59 154.5a5.2 5.2 0 0 0 5.3 5.2M59 154.5h.1M59 144.2h.1M59 144.2v10.3M59.1 154.5a5.2 5.2 0 0 0 5.2 5.2"/>
<path d="M59.1 154.5h.2M59.1 144.2h.2M59.3 154.5a5 5 0 0 0 5 5M59.3 144.2v10.3M60 154.5a4.3 4.3 0 0 0 4.3 4.3M60 154.5h.2M60 144.2h.2M60 144.2v10.3M60.2 154.5a4.1 4.1 0 0 0 4.1 4.1M60.2 154.5h.1M60.2 144.2h.1M60.2 144.2v10.3"/>
<path d="M60.2 154.5a4 4 0 0 0 4.1 4M60.2 144.2h.9M60.2 154.5h.9M61.1 154.5a3.1 3.1 0 0 0 3.2 3.1M61.1 144.2v10.3M64.3 159.5v.2M64.3 158.6v.2M64.3 140.2a4.1 4.1 0 0 0-4.1 4M64.3 140.2a4 4 0 0 0-4.1 4M64.3 159.7v.9M64.3 140.2v.9M64.3 141.1a3.1 3.1 0 0 0-3.2 3.1"/>
<path d="M64.3 157.6v.9M64.3 140.2h.1M64.3 158.5v.1M64.3 159.7h.1M64.3 140.2h15M64.3 158.8h15M64.3 159.5h15M64.3 159.7h15M64.3 159.7h15.1M64.3 140.2h15.1M64.3 157.6h16.3M64.3 141.1h16.3"/>
<path d="M71.3 147.1a3.2 3.2 0 0 0-4.5 0 3.2 3.2 0 0 0 0 4.5 3.2 3.2 0 0 0 4.5 0M71.3 147.1v4.5M71.3 144.8v2.3M71.3 151.6v2.3M76.5 144.8v9.1M76.5 144.8h.1M76.5 153.9h.1M76.6 144.8v9.1M79.1 144.8v9.1M79.3 158.8h.3M79.3 159.5h.3M79.3 159.5v.2"/>
<path d="M79.3 158.6v.2M79.3 158.6l.3 .2M79.3 158.8v.7M79.3 159.7h.1M79.3 140.2h.1M79.4 158.5l.2 .2M79.4 158.5l-15.1 .1M79.4 158.5l-.1 .1M79.4 140.2h.1M79.4 159.7h.1M79.4 159.7l1.2 .9M79.4 140.2l1.2 .9"/>
<path d="M79.4 158.5h.1M79.6 159.5l-.3 .2M79.6 158.8v.7M79.6 159.5h.1M79.6 159.5l-.2 .2M79.6 158.7v.1M79.6 159.5l1 1.1M79.6 158.7h.1M79.6 158.7v.8M79.8 144.8v9.1M80.6 157.6l-1.2 .9M80.6 157.6l-1 1.1"/>
<path d="M80.6 157.6v3M82 144.8h.1M82 153.9h.1M82 144.8l1.8 .1M83.8 144.9v8.9M83.8 153.8l-1.8 .1M83.8 144.9h.7M83.8 153.8h.7M84.5 144.9l.3 .1 .1 .4M84.5 153.8v.1M84.5 144.8h-19.5l-.3 .2-.1 .3v8.1l.3 .4 19.6 .1M84.5 144.8l.4 .2 .1 .3"/>
<path d="M84.5 144.8v.1M84.9 153.4l-.1 .3-.3 .1M84.9 153.4h.1M84.9 145.4v8M85 153.4l-.1 .3-.4 .2M85 145.3l-.1 .1M85 145.3v8.1M87.2 158.6a8.5 8.5 0 0 1-7.5 4.4M87.2 158.6l.8 .5M88 159.1a9.4 9.4 0 0 1-8.3 4.8M88.3 144.2h.9M88.3 154.5l-.3 2.1-.8 2"/>
<path d="M88.3 154.5h.9M88.3 144.2v10.3M89.2 154.5l-.3 2.4-.9 2.2M89.2 154.5h.1M89.2 144.2h.1M89.2 144.2v10.3M89.2 154.5a9.5 9.5 0 0 1-9.5 9.5M89.2 154.5h.2M89.2 144.2h.2M89.4 154.5a9.7 9.7 0 0 1-9.7 9.7M89.4 144.2v10.3M90.1 144.2h.2"/>
<path d="M90.1 154.5a10.4 10.4 0 0 1-10.4 10.4M90.1 154.5h.2M90.1 144.2v10.3M90.3 154.5a10.6 10.6 0 0 1-10.6 10.6M90.3 154.5h.1M90.3 144.2h.1M90.3 144.2v10.3M90.4 154.5a10.6 10.6 0 0 1-10.7 10.6M90.4 144.2h.9M90.4 154.5h.9M90.4 144.2v10.3M91.3 154.5a11.5 11.5 0 0 1-11.6 11.5"/>
<path d="M91.3 144.2v10.3M93.7 154.5a13.9 13.9 0 0 1-14 13.9M93.7 154.5h.9M93.7 144.2h.9M93.7 144.2v10.3M94.6 154.5a14.8 14.8 0 0 1-14.9 14.8M94.6 154.5h.1M94.6 144.2h.1M94.6 144.2v10.3M94.6 154.5a14.9 14.9 0 0 1-14.9 14.9M94.6 154.5h.2M94.6 144.2h.2"/>
<path d="M94.8 154.5a15.1 15.1 0 0 1-15.1 15.1M94.8 144.2v10.3M95.6 154.5a15.9 15.9 0 0 1-15.9 15.9M95.6 154.5h.2M95.6 144.2h.2M95.6 144.2v10.3M95.8 154.5a16.1 16.1 0 0 1-16.1 16.1M95.8 144.2v10.3M134.7 157l-.2 .1M135.2 156.5h-.1M135.5 156.5h-.4v.5h-.6v5.6h.5l.1 .3 .1 .1h.8M135.5 156.5h2.8"/>
<path d="M135.5 156.5v.2h2.8v-.2M137 156.7l-2.5 2.5M139.8 148.3l-.7 7.9-.3 .3h-.5M139.8 148.3h.4M139.8 152.7l-.3 .1-.1 .3M139.8 152.7h1.8v-.4h2.9l.1-.6h.8l.1 1h.6v.7M140.2 147.9l-.3 .1-.1 .3M140.2 147.9v.4M140.2 148.3h2.4M140.2 147.9h2.4M140.2 148.3l-.4 4.4M141 152.7l-1.8 1.8"/>
<path d="M142.6 147.9v.4M142.6 147.9l.3 .1 .2 .3M142.6 148.3l.4 4M143.1 148.3h-.5M143.1 148.3l.3 4M143.4 152.3l-8.9 8.9M146.1 153.4l.1 3.6h6.6a4.7 4.7 0 0 1 5.4-.6l2.3-5.8 4.3 1.3v1.5h.4l.1-1h.7l.1 1M146.1 153.4h13.3M146.1 153.7l-6.7 6.6M146.2 155.6l-5.7 5.7M146.9 157l-3.4 3.3M148.9 157l-3.5 3.4"/>
<path d="M150.9 157l-5 5M153.4 156.5l-3.8 3.8M156.1 155.8l-4.6 4.7M157.8 156.2l-4.6 4.5M158.2 159.8l-1.5 1.6M159.8 152.3h-14.4l-8 8M161.2 150.8l-1.3 1.2M162.7 151.3l-4.2 4.1M164.3 151.7l-9.6 9.6M164.8 153.3l-5.4 5.3M164.8 152.3h4.5M165.6 152.4l-.3 .4"/>
<path d="M166.1 154l-4.7 4.6M166.1 153.4h.7M167.3 152.8l-.5 .5M169.3 152.8l-6 6M169.7 148.3h.4M169.7 148.3l-.4 4.5M170 158.2l-5.1 5.1M170.1 147.9v.4M170.1 147.9l-.3 .1-.1 .3M170.1 148.3h4.7M170.1 147.9h4.7M170.1 148.3l-.4 4.5"/>
<path d="M170.9 153.3l-7.5 7.4M170.9 153.4h.5M171.1 147.9v-3.7h2.1v3.7M171.2 144.2l.2-.3h1.5l.2 .3M171.5 145.9l.3 2M171.5 145.9l-.3 2M171.5 145.9l-.2 2M172.2 151.9l-.7 .7M172.8 153.4l-8.8 8.7M172.8 145.9l.3 2M172.8 145.9l-.3 2M174.8 147.9v.4"/>
<path d="M174.8 147.9l.3 .1 .2 .3M174.8 148.3l.4 3.6M175.3 148.3l.7 7.9 .3 .3h1.4M175.3 148.3h-.5M175.6 152.3a.54 .54 0 0 0-.5-.4 .54 .54 0 0 0-.5 .4l-.1 1.1h-1.9l-.1-1.1a.48 .48 0 0 0-.5-.4 .48 .48 0 0 0-.5 .4l-.1 2.4h-.5v-1.9h-4.1v1.9h-.7v-1.3M175.7 152.5l-4.3 4.3v3.5M175.8 154.4l-4 4M176 156.2l-4.1 4.1M177.7 156.5l-3.8 3.8M177.7 156.5h4.6M177.7 156.5v.2h4.6v-.2M179.6 156.7l-3.9 3.9"/>
<path d="M181.6 156.7l-3.6 3.7M182.3 156.5h.3l.2 6.1-.2 .4h-.9M182.6 157.7l-2.6 2.6M182.7 159.7l-1.3 1.3M64.3 170.4v.2M64.3 169.4v.2M64.3 164.9v.2M64.3 164v.2M64.3 168.4v.9M64.3 165.1v.9M64.3 163v.9M64.3 163.9v.1"/>
<path d="M64.3 165.1h.1M64.3 169.3v.1M64.3 170.4h15.4M64.3 170.6h15.4M64.3 169.4h15.4M64.3 169.6h15.4M64.3 169.3h15.4M64.3 165.1h15.4M64.3 164.9h15.4M64.3 164.2h15.4M64.3 164h15.4M64.3 163.9h15.4"/>
<path d="M64.3 168.4h15.4M64.3 160.6h16.3M64.3 166h15.4M64.3 163h15.4M79.7 170.4v.2M79.7 169.4v.2M79.7 164.9v.2M79.7 164v.2M79.7 168.4v.9M79.7 165.1v.9M79.7 163v.9M79.7 163.9v.1"/>
<path d="M79.7 165.1h.1M79.7 169.3v.1M136 163h15.1M136.2 162.8l-.2 .2M136.2 162.8h14.9M136.3 161.5l-1.3 1.2M136.3 161.2a.9 .9 0 0 1 .9-.9h2.4a.9 .9 0 0 1 .9 .9M136.3 161.2h4.2M136.3 161.2l-.1 1.6M140.5 161.2l.1 1.5 .8 .1M141.4 162.8h4.8M141.7 162.6l-.3 .2"/>
<path d="M141.7 162.6h4.3M141.7 162.2l-.7 .6M141.7 161.2a.9 .9 0 0 1 .9-.9h2.4a.9 .9 0 0 1 .9 .9M141.7 161.2h4.2M141.7 161.2v1.4M145.9 161.2l.1 1.4M146 162.6l.2 .2M146.2 162.8h.7M146.9 162.8h4.2M147.1 162.6l-.2 .2M147.1 162.6h4M147.1 161.2a.9 .9 0 0 1 .9-.9l4.7 .2a5.6 5.6 0 0 0 5.5 .4v-2.3h5.1l.1 2.6"/>
<path d="M147.1 161.2h4M147.1 161.2v1.4M151.1 162.8v.2M151.1 162.6v.2M151.1 160.3v.9M151.1 162.8h13.5M151.1 163h13.6M151.1 161.2v1.4M151.1 162.8h.1M151.1 161.2h3.5M151.1 162.6h13.3M157.3 161.2h6.1"/>
<path d="M158.2 160.3h5.2M167.5 163h14.2M167.8 162.6h8.3M167.9 162.3l-2.1 2.2M168.5 161.2h6.4M168.9 160.3h2.5M171.4 160.3h.5M171.9 160.3h3.2a.9 .9 0 0 1 .9 .9M171.9 160.3l-.1-3.5h-1.1l-4 7.9h-.8l-2.5-3.5M174.1 160.3a.85 .85 0 0 1 .8 .9M174.9 161.2h1.1M176 161.2l.1 1.4"/>
<path d="M176.1 162.6l.2 .2M176.3 162.8h-8.7h13.9M177.2 161.2a.9 .9 0 0 1 .9-.9h2.4a.9 .9 0 0 1 1 .9M177.2 161.2v1.5l-.9 .1M177.2 161.2h4.3M177.3 161.1l-1.2 1.1M181.5 161.2v1.6M181.5 162.8l.2 .2M182.7 161.7l-1.2 1.2"/>
<circle cx="50" cy="77.6" r="1.36"/>
<circle cx="58.6" cy="64.2" r="2.26"/>
<circle cx="64.9" cy="65" r=".27"/>
<circle cx="67.1" cy="65.4" r=".27"/>
<circle cx="72" cy="63.5" r="2.26"/>
<circle cx="85.3" cy="70" r=".72"/>
<circle cx="85.3" cy="70" r="1.02"/>
<circle cx="85.3" cy="70" r=".95"/>
<circle cx="85.5" cy="64.2" r="2.26"/>
<circle cx="93.1" cy="77.6" r="2.26"/>
<circle cx="54.7" cy="85.4" r=".56"/>
<circle cx="58.6" cy="91" r="2.26"/>
<circle cx="72" cy="91.7" r="2.26"/>
<circle cx="85.5" cy="91" r="2.26"/>
</g>
<text font-size="6.3" fill="#1f497c" x="12.4" y="20">PixArt Imaging Inc.</text>
<g font-size="4.2">
<text x="12.7" y="36.3">2.4</text>
<text x="21.6" y="36.3">Lens Dimensions</text>
</g>
<text font-size="4.1" fill="#191924" x="142.7" y="176.1">SECTION A-A</text>
<text font-size="3.9" fill="#1f497c" x="149.5" y="17.7">PMW3389DM Product Datasheet</text>
<text font-size="3.9" fill="#404040" x="153.1" y="22.4">Optical Gaming Navigation Chip</text>
<text font-size="3.9" x="77.1" y="199.7">Figure 7. LM19‐LSI Lens Outline Drawing</text>
<g font-size="3.8" fill="#191924">
<text x="112.9" y="60">Notes:</text>
<text x="112.9" y="63.8">1.0 Dimension in milimeters / [inches]</text>
<text x="112.9" y="67.6">2.0 General dimension tolerance:</text>
<text x="119.2" y="71.5">unless specified otherwise</text>
<text x="178.3" y="67.6">0.10mm</text>
<text x="112.9" y="75.3">3.0 Angular tolerance:</text>
<text x="157.8" y="75.3">3.0</text>
<text x="112.9" y="79.1">4.0 Maximum flash: 0.20mm</text>
<text x="112.9" y="82.9">5.0 Bracket ( ) indicates reference dimension</text>
<text x="112.9" y="86.8">6.0 Optical details removed</text>
<text x="112.9" y="90.6">7.0 Document Number: PNLR-019-LSI-G8_012</text>
</g>
<g font-size="3.8">
<text x="41.8" y="146">A</text>
<text x="99.2" y="146.8">A</text>
</g>
<g font-size="3.2">
<text x="12.7" y="253.5">Version 1.0 | 07 Sep 2017 | 11020ENW</text>
<text x="12.6" y="259.6">PixArt Imaging Inc. http://www.pixart.com</text>
<text x="12.6" y="263.5">All rights reserved. Any portion in this paper shall not be reproduced, copied, or transformed to any other forms without permission.</text>
<text x="200" y="263.7">10</text>
</g>
<g font-size="2.1" fill="#191924">
<text x="43.4" y="54.9">13.54</text>
<text x="43.4" y="57.7">0.533</text>
<text x="29.7" y="70.9" transform="rotate(-26 29.7 70.9)">0.75</text>
<text x="30.5" y="73.7" transform="rotate(-26 30.5 73.7)">0.030</text>
<text x="31" y="82.2" transform="rotate(-90 31 82.2)">)</text>
<text x="100.5" y="79.3" transform="rotate(-90 100.5 79.3)">6.83</text>
<text x="103.3" y="79.9" transform="rotate(-90 103.3 79.9)">0.269</text>
<text x="31" y="87.9" transform="rotate(-90 31 87.9)">2.80</text>
<text x="33.8" y="88.5" transform="rotate(-90 33.8 88.5)">0.110</text>
<text x="38.1" y="99.7" transform="rotate(63 38.1 99.7)">0.039 ±0.002</text>
<text x="41.2" y="99.5" transform="rotate(63 41.2 99.5)">1.00 ±0.05</text>
<text x="132.5" y="100.6" transform="rotate(-90 132.5 100.6)">1.75</text>
<text x="135.4" y="101.2" transform="rotate(-90 135.4 101.2)">0.069</text>
<text x="145.4" y="101.3">0.333</text>
<text x="146" y="98.4">8.47</text>
<text x="161.7" y="100.6" transform="rotate(-90 161.7 100.6)">1.75</text>
<text x="164.5" y="101.2" transform="rotate(-90 164.5 101.2)">0.069</text>
<text x="31" y="102.6" transform="rotate(-90 31 102.6)">Gate Width (</text>
<text x="68" y="105.2">0.650</text>
<text x="68.6" y="102.4">16.5</text>
<text x="96.6" y="106.8">0.035 ±0.002</text>
<text x="99" y="104">0.90 ±0.05</text>
<text x="14.5" y="122.6">Gate Residual (</text>
<text x="31.3" y="125.5">0.008 max.</text>
<text x="31.9" y="122.7">0.20 max.</text>
<text x="43.1" y="122.6">)</text>
<text x="173.1" y="122.1" transform="rotate(-90 173.1 122.1)">6.71 ±0.04</text>
<text x="175.9" y="123.3" transform="rotate(-90 175.9 123.3)">0.264 ±0.002</text>
<text x="121.8" y="141.7" transform="rotate(-90 121.8 141.7)">5.99 ±0.05</text>
<text x="124.6" y="142.8" transform="rotate(-90 124.6 142.8)">0.236 ±0.002</text>
<text x="128.8" y="141.5" transform="rotate(-90 128.8 141.5)">5.57</text>
<text x="131.7" y="142.1" transform="rotate(-90 131.7 142.1)">0.219</text>
<text x="135.7" y="141.7" transform="rotate(-90 135.7 141.7)">3.51 ±0.05</text>
<text x="138.5" y="142.8" transform="rotate(-90 138.5 142.8)">0.138 ±0.002</text>
<text x="36.6" y="152.2" transform="rotate(-90 36.6 152.2)">18.85</text>
<text x="39.4" y="152.2" transform="rotate(-90 39.4 152.2)">0.742</text>
<text x="124.8" y="164.9">2X</text>
<text x="128.2" y="167.8">0.094</text>
<text x="128.8" y="164.9">2.40</text>
<text x="163.5" y="167.8">2x</text>
<text x="167.2" y="167.8">0.50</text>
<text x="189" y="167.6">0.021</text>
<text x="189.6" y="164.8">0.53</text>
<text x="106.8" y="170.5">10.87</text>
<text x="106.8" y="173.4">0.428</text>
<text x="127.1" y="170.6">Pitch</text>
<text x="166.6" y="170.7">0.020</text>
<text x="62.6" y="174.1">21.15</text>
<text x="62.6" y="176.9">0.833</text>
<text x="101.7" y="176.2">Optical Center</text>
</g>
</svg>
